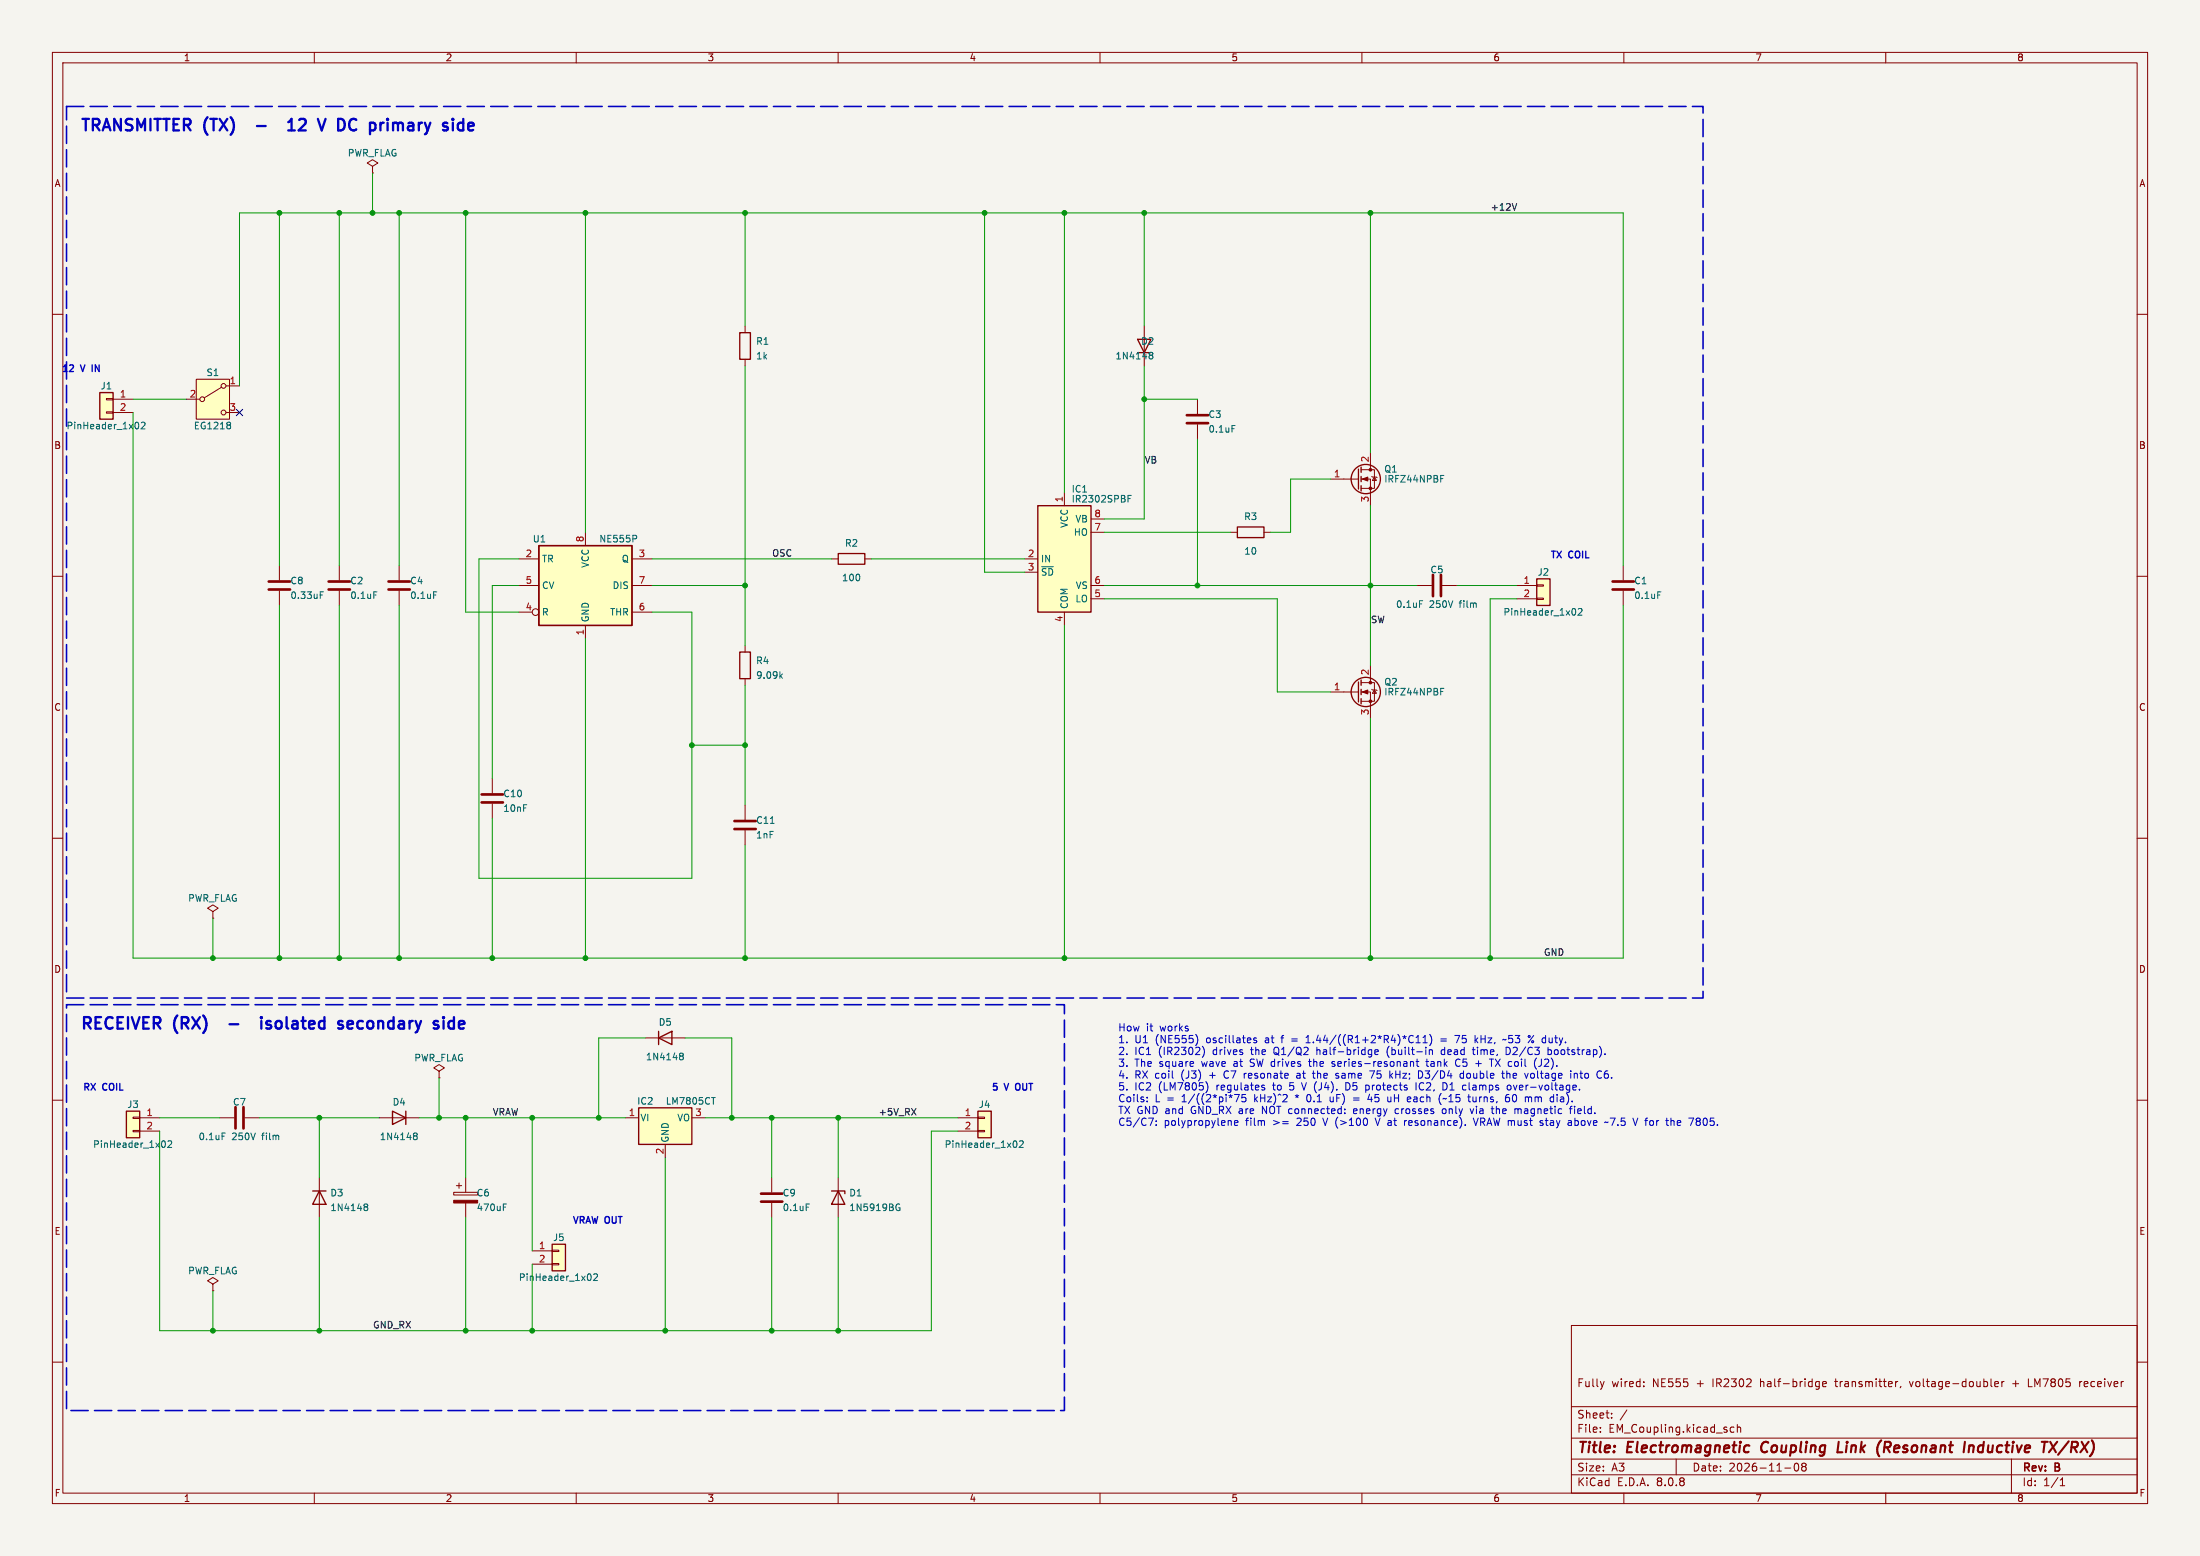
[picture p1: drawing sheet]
<svg xmlns="http://www.w3.org/2000/svg" width="420mm" height="297mm" viewBox="0 0 420 297" stroke-linecap="round" stroke-linejoin="round" font-family="sans-serif">
<path d="M0 0h420v297h-420z" fill="#f5f4ef" stroke="#f5f4ef" stroke-width=".19"/>
<g fill="none" stroke="#840000" stroke-width=".19">
<path d="M10 10h400v277h-400zM12 12h396v273h-396zM60 10v2M110 10v2M160 10v2M210 10v2M260 10v2M310 10v2M360 10v2M10 60h2M228.6 76.2v2.8M408 60h2"/>
<path d="M228.6 81v2.8M10 110h2M408 110h2M10 160h2M408 160h2M10 210h2M408 210h2M300 253h108v32h-108zM10 260h2M300 278.5h108M300 274.5h108M300 268.5h108"/>
<path d="M305.5 273.2v.2M305.5 272.5v.1M306.2 263.7l-.3 1M307.7 270.5v.2M307.7 269.8v.1M310.6 269.1l-1.3 1.9M313.8 264.5v.2M313.8 263.8v.1M320 278.5v3M331 272.5l-.4-.1-.3 .3 .1 .6h.6M331.7 272.5l.2-.1 .3 .1 .1 .9M331.7 271.9v1.5"/>
<path d="M342.7 279.4a.81 .81 0 0 0 .3 1.4l.2-.2 .2-.4-.2-.8M344 279.4l-.1 .2 .3 .3M344.2 279.9l-.3 .3 .1 .4 .2 .2 .5-.1 .1-.2-.1-.4-.2-.2M344.2 279.9h.3M344.7 279.4l.1 .2-.3 .3M346.9 263.7l.4 .1M347.3 263.7v1.2l-.1 .2-.4 .1M347.3 264.6l-.4 .1M347.9 264.2l.8-.2-.1-.2-.4-.1-.3 .2 .1 .7h.6M362.3 263.7l-.3 .1-.1 .2M362.9 264.6l-.2 .3M364.5 263.7l.4 1"/>
<path d="M380.8 264.2l.7-.2-.1-.2-.4-.1-.2 .2 .1 .7h.5M382.2 263.7v1M382.6 263.7l-.3 .1-.1 .2M384 278.5v6.5M384.2 264.1h1.2M387.2 263.2v1.5h.7M397 263.7v1M397.4 263.7l-.2 .1-.2 .2M408 260h2M60 285v2M110 285v2M160 285v2"/>
<path d="M210 285v2M260 285v2M300 281.5h108M310 285v2M340.7 280.2h1.2M360 285v2M393.3 283.6h.9M393.3 282.5l.4-.4v1.5"/>
</g>
<path d="M333.4 275.9l.6 .1M333.8 277.1l-.6 .1M336.5 275.5a1.27 1.27 0 0 0 0 1.6M351 275.2l-.2 2h.9M359.7 276.3h.8M360.6 275.2h-.7l-.3 2M376 276.1a.49 .49 0 0 1 .8 .1l-.1 1M376 275.9l-.2 1.3M391.4 275.2l1.1 2M392.7 275.2l-1.6 2M394.9 275.1l-2 2.6" fill="none" stroke="#840000" stroke-width=".4"/>
<path d="M226.6 79.2h4M226.6 80.8h4" fill="none" stroke="#840000" stroke-width=".51"/>
<path d="M235.2 81.2h.6" fill="none" stroke="#006464" stroke-width=".19"/>
<path d="M105.4 237.5h2.5v5.1h-2.5z" fill="#ffffc2"/>
<path d="M101.6 238.8h3.8M105.4 238.6h1.3v.3h-1.3zM101.6 241.3h3.8M105.4 241.2h1.3v.2h-1.3z" fill="none" stroke="#840000" stroke-width=".19"/>
<path d="M105.4 237.5h2.5v5.1h-2.5z" fill="none" stroke="#840000" stroke-width=".25"/>
<path d="M112.5 243.1a.79 .79 0 0 1 0 1.3M113.3 243.3l.5-.2 .3 .4-.8 .9h.8" fill="none" stroke="#006464" stroke-width=".19"/>
<path d="M24.1 212.1h2.6v5.1h-2.6z" fill="#ffffc2"/>
<g fill="none" stroke="#840000" stroke-width=".19">
<path d="M142.2 62.2v1.3M142.2 68.6v1.3M218.4 62.2v7.7M254 91.4h5.3M259.8 91.4h1.8v5.1M259.8 89.7h2.6v3.5h-2.6M261.6 86.4v3.3M261.9 90.9l1 .3M262.4 91.1l.4 .6h-.8zM53.3 108v2.7M53.3 112.8v2.8M64.8 108v2.7"/>
<path d="M64.8 112.8v2.8M76.2 108v2.7M76.2 112.8v2.8M158.7 106.7h1.3M165.1 106.7h1.3M270.5 111.8h2.8M275.3 111.8h2.8M142.2 123.2v1.3M142.2 129.5v1.3M254 132.1h5.3M259.8 132.1h1.8v5.1M259.8 130.3h2.6v3.6h-2.6"/>
<path d="M261.6 127v3.3M261.9 131.6l1 .2M262.4 131.7l.4 .6h-.8zM142.2 153.7v2.8M142.2 158.5v2.8M25.4 215.8h1.3v.2h-1.3zM25.4 213.2h1.3v.3h-1.3zM26.7 213.4h3.8M26.7 215.9h3.8M72.4 213.4h7.6M83.8 204.5l1-.7-1-.6-1 .6 1 .7v1.2M83.8 205.7h.1"/>
<path d="M86.6 227.6h4.6v.5h-4.6zM87.1 226.3h1M87.6 225.8v1M88.9 224.8v2.8M88.9 229.6v2.8"/>
</g>
<g fill="none" stroke="#840000" stroke-width=".25">
<path d="M141.2 63.5h2.1v5.1h-2.1zM217.2 64.8h2.5l-1.3 2.5zM217.2 67.3h2.5M259.3 89.5v3.8M259.8 89.2v1M259.8 90.9v1M259.8 92.7v1M160 105.7h5.1v2h-5.1zM141.2 124.5h2.1v5h-2.1zM259.3 130.2v3.8M259.8 129.8v1M259.8 131.6v1"/>
<path d="M259.8 133.4v1M24.1 212.1h2.6v5.1h-2.6zM74.9 212.1l2.6 1.3-2.6 1.2zM77.5 212.1v2.5"/>
<circle cx="260.7" cy="91.4" r="2.79"/>
<circle cx="260.7" cy="132.1" r="2.79"/>
</g>
<g fill="none" stroke="#006464" stroke-width=".19">
<path d="M219.5 67.7l.1 .1M219.5 67.3l.3-.1 .2 .2 .1 .2-.3 .2M219.6 67.8h.2M219.6 67.8l-.1 .1M219.8 67.8l.3 .2-.1 .4-.2 .1h-.3M275 91.4h.5M275 90.7h.6M61.1 113h.6M61.1 113.6h.5M71.4 113h.6M82.8 113h.6M271 114.7h.6"/>
<path d="M149 129l.4 .5M149.4 128.6l-.5 .5M275 132h.5M275 131.4h.6M147.1 157.2h.7M31.3 217.7a.79 .79 0 0 1 0 1.3M32.1 217.9l.4-.2 .3 .4-.8 .9h.8M79 216.8h.2M79 216.3h.4l.2 .1v.2l-.2 .2M79.2 216.8h.2M79.2 216.8l-.2 .1M79.4 216.8l.2 .3v.3l-.2 .1h-.4"/>
<path d="M96.1 230.4h.4M96.1 229.8h.6"/>
</g>
<g fill="#840000" stroke="#840000" stroke-width=".19">
<path d="M86.6 229.1h4.6v.5h-4.6z"/>
<path d="M260.1 91.4l1-.3v.7z"/>
<path d="M260.1 132.1l1-.4v.8z"/>
<circle cx="261.6" cy="93.2" r=".25"/>
<circle cx="261.6" cy="89.7" r=".25"/>
<circle cx="261.6" cy="133.9" r=".25"/>
<circle cx="261.6" cy="130.3" r=".25"/>
</g>
<path d="M51.3 112.5h4.1M51.3 111h4.1M62.7 112.5h4.1M62.7 111h4.1M74.2 112.5h4M74.2 111h4M273.6 109.7v4.1M275.1 109.7v4.1M140.2 158.2h4.1M140.2 156.7h4.1" fill="none" stroke="#840000" stroke-width=".51"/>
<path d="M198.1 96.5h10.2v20.3h-10.2z" fill="#ffffc2"/>
<path d="M198.1 96.5h10.2v20.3h-10.2zM236.2 100.6h5.1v2h-5.1z" fill="none" stroke="#840000" stroke-width=".25"/>
<g fill="none" stroke="#840000" stroke-width=".19">
<path d="M203.2 94v2.5M208.3 99.1h2.5M195.6 106.7h2.5M195.6 109.2h2.5M203.2 116.8v2.6M208.3 114.3h2.5M208.3 111.8h2.5M208.3 101.6h2.5M234.9 101.6h1.3M241.3 101.6h1.3M309.9 108v2.7M309.9 112.8v2.8"/>
<path d="M94 148.6v2.8M94 153.4v2.8"/>
</g>
<path d="M215.3 95.2h.5M215.3 94.6h.7M316.5 113h.6" fill="none" stroke="#006464" stroke-width=".19"/>
<path d="M307.8 112.5h4.1M307.8 111h4.1M91.9 153.2h4.1M91.9 151.6h4.1" fill="none" stroke="#840000" stroke-width=".51"/>
<path d="M102.9 104.1h17.7v15.3h-17.7z" fill="#ffffc2"/>
<path d="M102.9 104.1h17.7v15.3h-17.7z" fill="none" stroke="#840000" stroke-width=".25"/>
<g fill="none" stroke="#840000" stroke-width=".19">
<path d="M99.1 106.7h3.8M99.1 116.8h2.5M99.1 111.8h3.8M111.8 101.6v2.5M111.8 119.4v2.5M120.6 106.7h3.9M120.6 116.8h3.9M120.6 111.8h3.9M41.9 213.4h2.8M46.7 213.4h2.8"/>
<circle cx="102.2" cy="116.8" r=".63"/>
</g>
<path d="M121.4 102.2l.1 .2-.1 .4M42.4 216.3h.6" fill="none" stroke="#006464" stroke-width=".19"/>
<path d="M45 211.3v4.1M46.5 211.3v4.1" fill="none" stroke="#840000" stroke-width=".51"/>
<path d="M293.4 110.5h2.5v5.1h-2.5z" fill="#ffffc2"/>
<path d="M289.6 111.8h3.8M289.6 114.3h3.8M293.4 114.2h1.2v.2h-1.2zM293.4 111.6h1.2v.3h-1.2zM61 224.8v7.6M40.6 245.1l1.1-.6-1.1-.7-1 .7 1 .6v1.3M40.6 246.4h.1" fill="none" stroke="#840000" stroke-width=".19"/>
<path d="M293.4 110.5h2.5v5.1h-2.5zM59.7 227.3h2.5M61 227.3l1.2 2.6h-2.5z" fill="none" stroke="#840000" stroke-width=".25"/>
<path d="M300.5 116.1a.79 .79 0 0 1 0 1.3M301.3 116.3l.5-.2 .2 .4-.8 .9h.8M69.6 230.3l.1 .1M69.6 229.9l.4-.1 .1 .1 .1 .2-.2 .3M69.7 230.4h.3M69.7 230.4h-.1M70 230.4l.2 .2-.1 .4-.1 .1-.4-.1" fill="none" stroke="#006464" stroke-width=".19"/>
<path d="M19 74.9h2.6v5.1h-2.6z" fill="#ffffc2"/>
<path d="M20.3 78.6h1.3v.3h-1.3zM20.3 76.1h1.3v.2h-1.3zM21.6 76.2h3.8M21.6 78.7h3.8" fill="none" stroke="#840000" stroke-width=".19"/>
<path d="M19 74.9h2.6v5.1h-2.6z" fill="none" stroke="#840000" stroke-width=".25"/>
<path d="M26.2 80.6a.79 .79 0 0 1 0 1.3M27 80.7l.5-.1 .2 .4-.8 .9h.8" fill="none" stroke="#006464" stroke-width=".19"/>
<path d="M37.5 72.4h6.3v7.6h-6.3z" fill="#ffffc2"/>
<g fill="none" stroke="#840000" stroke-width=".19">
<path d="M71.1 31.8l1-.7-1-.6-1 .6 1 .7v1.2M71.1 33h.1M35.6 76.2h2.5M37.5 72.4h6.3v7.6h-6.3zM42.3 73.9l-3.3 2M43.2 73.7h2.5M43.2 78.7h2.5M40.6 174l1.1-.6-1.1-.7-1 .7 1 .6v1.3M40.6 175.3h.1"/>
<circle cx="38.6" cy="76.2" r=".46"/>
<circle cx="42.7" cy="73.7" r=".46"/>
<circle cx="42.7" cy="78.7" r=".46"/>
</g>
<path d="M43.9 80.7l.1 .1-.1 .3M43.9 81.2l.1 .2-.1 .4" fill="none" stroke="#006464" stroke-width=".19"/>
<path d="M121.9 211.5h10.2v6.9h-10.2z" fill="#ffffc2"/>
<path d="M125.7 198.1l2.6-1.2v2.5zM125.7 196.9v2.5M121.9 211.5h10.2v6.9h-10.2zM158.7 227.3h2.6v.5M160 227.3l1.3 2.6h-2.6z" fill="none" stroke="#840000" stroke-width=".25"/>
<path d="M123.2 198.1h7.6M119.4 213.4h2.5M127 218.4v2.6M132.1 213.4h2.5M147.3 224.8v2.8M147.3 229.6v2.8M160 224.8v7.6" fill="none" stroke="#840000" stroke-width=".19"/>
<path d="M129.8 201.5l.2 .1M129.8 201.1l.4-.1 .2 .2v.1l-.2 .3M130 201.6h.2M130 201.6h-.2M130.2 201.6l.2 .2v.4l-.2 .1-.4-.1M135.8 209.5h.7M153.9 229.8h.6M171.3 229.9h.4M171.6 230.5h.2v.5h-.5" fill="none" stroke="#006464" stroke-width=".19"/>
<path d="M145.3 229.4h4.1M145.3 227.8h4.1" fill="none" stroke="#840000" stroke-width=".51"/>
<path d="M186.7 212.1h2.5v5.1h-2.5z" fill="#ffffc2"/>
<path d="M182.9 213.4h3.8M182.9 215.9h3.8M186.7 215.8h1.3v.2h-1.3zM186.7 213.2h1.3v.3h-1.3z" fill="none" stroke="#840000" stroke-width=".19"/>
<path d="M186.7 212.1h2.5v5.1h-2.5z" fill="none" stroke="#840000" stroke-width=".25"/>
<path d="M193.8 217.7a.79 .79 0 0 1 0 1.3M194.6 217.9l.5-.2 .2 .4-.7 .9h.7" fill="none" stroke="#006464" stroke-width=".19"/>
<path d="M289.5 38.9l-.4 1.2M174 211.6l.9 1.2M174.9 211.6l-.9 1.2" fill="none" stroke="#0f0f0f" stroke-width=".19"/>
<g fill="none" stroke="#0000c2" stroke-width=".25">
<path d="M12.3 69.8l.2-.2v1.3M13.3 69.8l.2-.2 .5 .2M15.4 69.6l.4 1.3 .4-1.3M17.6 69.6v1.3M18.9 69.6v1.3l-.7-1.3v1.3M296.2 105.2h.7M296.6 105.2v1.3M297.2 105.2l.9 1.3M298.1 105.2l-.9 1.3M300.2 105.3l-.3-.1-.3 .2M300.8 105.4l.2-.2 .5 .2M302.1 105.2v1.3"/>
<path d="M302.7 105.2v1.3M16.9 206.9l-.7-.1v1.3M17.4 206.8l.8 1.3M18.2 206.8l-.8 1.3M20.4 206.9l-.4-.1-.3 .2M20.9 207l.3-.2 .5 .2M22.3 206.8v1.3M22.9 206.8v1.3M190.3 206.8h-.6l-.1 .6M191.7 206.8l.4 1.3 .4-1.3M194.7 207l-.3-.2a.43 .43 0 0 0-.5 .4l.2 .8M195.3 206.8v1"/>
<path d="M196 206.8v1M196.4 206.8h.7M196.8 206.8v1.3M109.5 232.2l.4 1.3 .5-1.3M111.4 232.3l-.6-.1v1.3M111.9 233.5l.4-1.3 .4 1.3M113 232.2l.3 1.3M114.1 232.2l-.3 1.3M115.6 232.4l.2-.2 .5 .2M116.9 232.2v1M117.6 232.2v1M118 232.2h.8"/>
<path d="M118.4 232.2v1.3"/>
</g>
<g fill="none" stroke="#0000c2" stroke-width=".19">
<path d="M228.3 197.5a1.65 1.65 0 0 1 0 2M229.5 199.7a1.61 1.61 0 0 1 0 2.1M239.9 198.2l-.4-.1-.2 .2 .1 .2 .5 .1v.4h-.6M246.6 198.3h1.1M246.6 198.7h1.1M249.3 199h.8M249.7 197.6l-.4 .4M251.4 199.9v1.4M270.3 199h.8M270.3 198l.4-.4v1.4M271.7 199h.8M271.7 198l.4-.4v1.4"/>
<path d="M272.9 197.4a1.61 1.61 0 0 1 0 2.2M275.1 198.3h1M275.1 198.7h1M277.7 197.6h1l-.6 1.4M281.3 199.9v1.2l.3 .2M281.7 198.5l.4 .5M282.1 198.1l-.5 .5M287.5 198.4l-.2 .1M288 198.9l.1 .1M288.1 197.6v.6M288.1 200l-.6-.1v1.4a.73 .73 0 0 0 .8-.4 .73 .73 0 0 0-.1-.8M292.5 198.7l.1-.1 .2 .2-.2 .2h-.1"/>
<path d="M292.8 197.6l-1.1 1.4M295.5 199.9v1.4M219 210.2v.1M219 209.4v.2M220.2 213.4l-.6 1.4M220.7 214.7v.1M220.7 214v.1M230.2 206.5a1.61 1.61 0 0 1 0 2.1M234.9 213.9l.2 .2v.7M235.9 213.9l-.2 .2v.5l.2 .2h.4M236.1 213.9l.2 .3-.6 .2M236.6 208.9l-.6 1.4"/>
<path d="M237.1 208.9v.6M237.5 204.9v.9M237.7 204.9l-.2 .2M237.7 209.5l.2 .2-.1 .5-.2 .1-.5-.1M240.9 207.5l.6 .3-.1 .2-.4 .1M240.9 207.2h.5M248 204.9h-.4M248.1 205.3h-.4l-.2 .2 .1 .2 .5 .1M248.5 206.7l.4 1.4M249.5 209.4l.1 .8M249.8 202.6h.5M250 202.2v1.2l.2 .2"/>
<path d="M250.5 204.9h.6M250.7 204.4v1.2l.4 .2M252.5 213.4l.5 1.4M253.9 209.4v.7l.4 .2M254.3 203.5h.5M254.3 202.7v.3l.5 .2M255 205.1l.6 .4-.2 .3-.4-.1M255.5 204.9h-.3l-.2 .2M256.7 212.4v.2M256.8 211.8h-.1M256.9 206.7v1.4l.6-.1M258.4 209.6h1.1"/>
<path d="M258.4 210h1.1M258.9 211.6h-.3l-.2 .2 .1 .7 .4 .1M259.1 212l-.7 .1M260.9 207.1l.4 .2M261.3 207.9l-.4 .2M261.5 208.8l-.4 1h.9M261.9 200.4l-.1 1.2M261.9 201.2l-.2 .1M262.4 204.4l-.6 1.4M262.5 213.4l.5 1.4M262.5 200.4v.8h.6M263.1 200.4v.3l-.6 .1"/>
<path d="M264.9 200.3l-.1 .6 .3 .9M265.5 205.3l.4 .5M265.5 210.2l-.2 .1-.3-.1M265.5 209.4v.9M265.9 204.9l-.6 .5M266.9 211.6h-.3l-.3 .3 .1 .5 .5 .2M268.5 213.9l-.3 .1M269.3 209.4v.3l-.6 .1M269.8 202.7l.1 .9M270.3 206.7v1.4M270.5 202.2v1.2l.4 .2M271 207l-.1 .5 .3 .5"/>
<path d="M271.1 204.4a.75 .75 0 0 1 .5 .7 .75 .75 0 0 1-.5 .7M272.2 202.6h.5M272.4 202.2v1.2l.3 .2M272.9 200.4v.9M272.9 200.5l.2-.1h.3l.1 .9M274.9 210.6l.2 .2M275.5 209.8l.2-.2 .2 .2M275.7 200.4h-.3l-.3 .2 .1 .6 .5 .1M275.9 211.7l-.3-.1-.2 .2-.1 .5 .3 .3 .4-.2M276.1 206.9a.73 .73 0 0 1 .1 .8 .73 .73 0 0 1-.7 .4M277.9 203l.2 .5 .4 .1 .2-.2M278 202.4l-.1 .4"/>
<path d="M279.4 204.9h-.4l-.3 .2 .2 .6h.5M279.4 204.4v1.4M279.7 207.1l.2 .1M279.9 208l-.2 .1M280.1 205v.7M280.7 211.6l.3 1 .3-1M281.1 200.4h.5M281.2 209.4l.1 .8h.4M281.3 213.4l.4 1.4 .5-1.4M281.7 203h1.1M284.7 202.2v1.4M285.5 202.2l.9 1.4"/>
<path d="M285.7 211.2v1.4M285.7 211.7v.1M286.4 202.2l-.9 1.4M286.7 204.9h.5M287.1 205.8h.1M287.7 209.4l.4 .2 .1 .4-.3 .3-.4-.1M287.7 205l.4-.1 .2 .2M287.7 204.4v1.4M287.7 207.4l.3-.3 .3 .1 .2 .2-.2 .6-.3 .1-.3-.3M288.1 208.9l-.4 .1M288.9 209l-.2 .4 .2 .8M288.9 207.1l.4 1"/>
<path d="M289.6 211.6l.2 .2M289.8 211.8l.2-.2 .4 .2M289.8 211.8v.8M292.2 205.5l.3 .3 .3-.1M292.3 209.4l.1 .9M292.8 204.9h-.3l-.3 .2M294.2 214.4h.3l.1 .2-.2 .2h-.3M294.3 202.2v1a.45 .45 0 0 1-.6 .4M296.1 200.5v.7l-.2 .1-.4-.1M296.6 208.9v1.4M297.3 209.4v.9M299.8 211.4v1.2"/>
<path d="M299.9 214l.1 .8M300 214.8h-.1M300 214.2l-.1 .1M300.5 205l.2-.1h.4v.9M300.5 204.9v.9M300.6 211.6v1M301.5 207.9v.2M301.6 204.9h.5M306.9 204.4l-.4 .1a.94 .94 0 0 0 0 1.3l.4-.1M306.9 205l-.4-.1-.2 .3M307.4 213.4h.9l-.6 1.4M319.5 214l.1 .8"/>
<path d="M324.1 213.4h.2l.3 .3-.3 .3M324.1 214h.2M324.3 214l.2 .2 .1 .4-.1 .2h-.4"/>
</g>
<g fill="none" stroke="#0000c2" stroke-width=".44">
<path d="M15.7 22.7h1.3M16.4 22.7v2.2M18.9 22.9l-.3-.2h-.9v2.2M19.6 24.9l.7-2.2 .8 2.2M23.1 22.7v2.2l-1.3-2.2v2.2M25.3 22.8l-.9-.1-.3 .2M26.2 24.9v-2.2l.7 1.6 .8-1.6v2.2M28.7 22.7v2.2M29.5 22.7h1.2M30.1 22.7v2.2M31.1 22.7h1.3M31.8 22.7v2.2"/>
<path d="M34.2 22.7h-1.1v2.2M36.3 22.9l-.3-.2h-.9v2.2M39.6 22.4l-.4 .6M40.1 22.7h1.3M40.8 22.7v2.2M41.9 22.7l1.5 2.2M43.4 22.7l-1.5 2.2M44 22.4l.4 .6M49.1 24.1h1.6M55 24.9h1.3M55 23.3l.7-.6v2.2M57.1 22.9l.3-.2h.6l.3 .2"/>
<path d="M58.3 23.6l-1.3 1.3h1.4M60.7 22.7l.7 2.2 .7-2.2M65.6 23l-.5-.3h-.5v2.2M68 22.9a.76 .76 0 0 0-1.1 .1M74 22.7l-.1 .1 .1 .1M74 22.7l.1 .1-.1 .1M74 22.7v.2M75.1 23.5l.6-.1 .3 .3M76 23.7v1.2M76.1 23.5l-.1 .2M86.5 22.7l-.2 .1 .2 .1M86.5 22.7l.1 .1-.1 .1"/>
<path d="M86.5 22.7v.2M88.4 22.7v2.2M89.4 24.2l1-.3-.1-.4-.6-.1-.3 .3 .1 1.1 .2 .1 .6-.1M17.2 194.4l-.3-.3h-.8v2.2M19.3 194.1h-1v2.2M21.5 194.4a.76 .76 0 0 0-1.2 .1M23.5 194.1h-1.1v2.2M24.4 194.1v2.2M25.2 194.1l.7 2.2 .7-2.2M28.4 194.1h-1v2.2M30.5 194.4l-.3-.3h-.8v2.2M33.9 193.8l-.5 .7"/>
<path d="M35.9 194.4l-.4-.3h-.8v2.2M36.7 194.1l1.5 2.2M38.2 194.1l-1.5 2.2M38.8 193.8l.4 .7M43.8 195.5h1.7M49.9 194.1v.3M49.9 194.9v1.4M49.9 194.1l-.1 .1 .1 .2M49.9 194.1l.1 .1-.1 .2M51.7 195l-.6-.1-.3 .3 .1 .3 .8 .2 .1 .2-.1 .3-.2 .1-.7-.1M52.7 195.1l-.1 .2 .1 .8M54.7 194.1v1.9"/>
<path d="M57.9 194.1v1.9M61.9 194.1v2.2M66.3 195.6l1.1-.2-.1-.4-.6-.1-.4 .3 .1 1 .3 .1 .6-.1M75.1 194.1v2.2M84.7 194.1l-.1 .1 .1 .2M84.7 194.1l.1 .1-.1 .2M84.7 194.1v.3M86.7 195l-.7-.1-.4 .4v.6l.2 .3 .2 .1 .7-.1M86.7 194.1v2.2"/>
</g>
<path d="M12.7 20.3h312.4v170.2h-312.4zM12.7 191.8h190.5v77.4h-190.5z" fill="none" stroke="#0000c2" stroke-width=".3" stroke-dasharray="3.3 1.2"/>
<g fill="none" stroke="#009600" stroke-width=".19">
<path d="M71.1 33v7.6M53.3 40.6v67.4M64.8 40.6v67.4M76.2 40.6v67.4M88.9 40.6v76.2h10.2M111.8 40.6v61M142.2 40.6v21.6M188 40.6v68.6h7.6M203.2 40.6v53.4M218.4 40.6v21.6M261.6 40.6v45.8M25.4 78.7v104.2h284.5v-67.3"/>
<path d="M25.4 76.2h10.2M45.7 73.7v-33.1h264.2v67.4M142.2 69.9v53.3M218.4 76.2h10.2M218.4 69.9v29.2h-7.6M228.6 83.8v28M254 91.4h-7.6v10.2h-3.8M261.6 96.5v30.5M53.3 115.6v67.3M64.8 115.6v67.3M76.2 115.6v67.3M99.1 106.7h-7.7v60.9h40.7v-50.8h-7.6"/>
<path d="M99.1 111.8h-5.1v36.8M124.5 106.7h34.2M124.5 111.8h17.7M166.4 106.7h29.2M203.2 119.4v63.5M210.8 111.8h59.7M210.8 114.3h33v17.8h10.2M210.8 101.6h24.1M278.1 111.8h11.5M289.6 114.3h-5.1v68.6M111.8 121.9v61M142.2 130.8v22.9"/>
<path d="M261.6 137.2v45.7M94 156.2v26.7M132.1 142.2h10.1M40.6 175.3v7.6M142.2 161.3v21.6M123.2 198.1h-8.9v15.3M130.8 198.1h8.9v15.3M30.5 215.9v38.1h147.3v-38.1h5.1M30.5 213.4h11.4M49.5 213.4h22.9M61 213.4v11.4M80 213.4h39.4"/>
<path d="M83.8 205.7v7.7M88.9 213.4v11.4M101.6 213.4v25.4M134.6 213.4h48.3M147.3 213.4v11.4M160 213.4v11.4M61 232.4v21.6M88.9 232.4v21.6M127 221v33M147.3 232.4v21.6M160 232.4v21.6M40.6 246.4v7.6"/>
<path d="M101.6 241.3v12.7"/>
</g>
<path d="M45.1 78.1l1.2 1.2M46.3 78.1l-1.2 1.2" fill="none" stroke="#000084" stroke-width=".19"/>
<g fill="#009600" stroke="#009600" stroke-width=".19">
<circle cx="142.2" cy="111.8" r=".46"/>
<circle cx="142.2" cy="40.6" r=".46"/>
<circle cx="218.4" cy="76.2" r=".46"/>
<circle cx="218.4" cy="40.6" r=".46"/>
<circle cx="228.6" cy="111.8" r=".46"/>
<circle cx="188" cy="40.6" r=".46"/>
<circle cx="203.2" cy="40.6" r=".46"/>
<circle cx="261.6" cy="111.8" r=".46"/>
<circle cx="261.6" cy="40.6" r=".46"/>
<circle cx="76.2" cy="40.6" r=".46"/>
<circle cx="71.1" cy="40.6" r=".46"/>
<circle cx="88.9" cy="40.6" r=".46"/>
<circle cx="111.8" cy="40.6" r=".46"/>
<circle cx="53.3" cy="40.6" r=".46"/>
<circle cx="64.8" cy="40.6" r=".46"/>
<circle cx="142.2" cy="142.2" r=".46"/>
<circle cx="132.1" cy="142.2" r=".46"/>
<circle cx="284.5" cy="182.9" r=".46"/>
<circle cx="203.2" cy="182.9" r=".46"/>
<circle cx="261.6" cy="182.9" r=".46"/>
<circle cx="40.6" cy="182.9" r=".46"/>
<circle cx="53.3" cy="182.9" r=".46"/>
<circle cx="64.8" cy="182.9" r=".46"/>
<circle cx="76.2" cy="182.9" r=".46"/>
<circle cx="94" cy="182.9" r=".46"/>
<circle cx="111.8" cy="182.9" r=".46"/>
<circle cx="127" cy="254" r=".46"/>
<circle cx="147.3" cy="254" r=".46"/>
<circle cx="142.2" cy="182.9" r=".46"/>
<circle cx="114.3" cy="213.4" r=".46"/>
<circle cx="139.7" cy="213.4" r=".46"/>
<circle cx="160" cy="254" r=".46"/>
<circle cx="147.3" cy="213.4" r=".46"/>
<circle cx="160" cy="213.4" r=".46"/>
<circle cx="101.6" cy="254" r=".46"/>
<circle cx="88.9" cy="254" r=".46"/>
<circle cx="101.6" cy="213.4" r=".46"/>
<circle cx="88.9" cy="213.4" r=".46"/>
<circle cx="83.8" cy="213.4" r=".46"/>
<circle cx="40.6" cy="254" r=".46"/>
<circle cx="61" cy="254" r=".46"/>
<circle cx="61" cy="213.4" r=".46"/>
</g>
<g font-size="3.1" fill="#0000c2">
<text x="15.2" y="26.1">TRANSMITTER (TX)</text>
<text x="58.7" y="26.1">12</text>
<text x="65.5" y="26.1">V</text>
<text x="69.9" y="26.1">DC</text>
<text x="76.9" y="26.1">primary</text>
<text x="15.2" y="197.6">RECEIVER</text>
<text x="33.3" y="197.6">(RX)</text>
<text x="53.5" y="197.6">isolated</text>
<text x="69.1" y="197.6">secondary</text>
<text x="88.2" y="197.6">side</text>
</g>
<g font-size="2.8" fill="#840000">
<text x="301" y="277.9">Title:</text>
<text x="310.6" y="277.9">Electromagnetic</text>
<text x="337.1" y="277.9">Coupling</text>
<text x="352.4" y="277.9">Link</text>
<text x="360.8" y="277.9">(Resonant</text>
<text x="378.1" y="277.9">Inductive</text>
<text x="393.9" y="277.9">TX/RX)</text>
</g>
<g font-size="2.1" fill="#840000">
<text x="301" y="265">Fully</text>
<text x="307.6" y="265">wired:</text>
<text x="315.5" y="265">NE555</text>
<text x="324" y="265">+</text>
<text x="327.2" y="265">IR2302</text>
<text x="336.4" y="265">half-bridge</text>
<text x="350.9" y="265">transmitter,</text>
<text x="365.3" y="265">voltage-doubler</text>
<text x="385" y="265">+</text>
<text x="388.2" y="265">LM7805</text>
<text x="398.1" y="265">receiver</text>
<text x="301" y="273.7">File:</text>
<text x="301" y="271">Sheet:</text>
<text x="307.1" y="273.7">EM_Coupling.kicad_sch</text>
<text x="301" y="281.1">Size:</text>
<text x="307.6" y="281.1">A3</text>
<text x="323" y="281.1">Date:</text>
<text x="330" y="281.1">2026-11-08</text>
<text x="386" y="281.3">Rev:</text>
<text x="392.4" y="281.3">B</text>
<text x="301" y="283.9">KiCad</text>
<text x="308.7" y="283.9">E.D.A.</text>
<text x="316.3" y="283.9">8.0.8</text>
<text x="386" y="283.9">Id:</text>
<text x="390.1" y="283.9">1/1</text>
</g>
<g font-size="1.9" fill="#0000c2">
<text x="213.4" y="197.2">How</text>
<text x="218.8" y="197.2">it</text>
<text x="221.5" y="197.2">works</text>
<text x="213.4" y="199.4">1.</text>
<text x="213.4" y="201.7">2.</text>
<text x="213.4" y="203.9">3.</text>
<text x="216.6" y="199.4">U1</text>
<text x="216.6" y="201.7">IC1</text>
<text x="216.6" y="203.9">The</text>
<text x="220.6" y="199.4">(NE555)</text>
<text x="221.2" y="201.7">(IR2302)</text>
<text x="221.4" y="203.9">square</text>
<text x="229.6" y="203.9">wave</text>
<text x="230.5" y="199.4">oscillates</text>
<text x="231.8" y="201.7">drives</text>
<text x="235.9" y="203.9">at</text>
<text x="239.2" y="203.9">SW drives</text>
<text x="239.2" y="201.7">the</text>
<text x="241.9" y="199.4">at</text>
<text x="243.7" y="201.7">Q1/Q2</text>
<text x="245.2" y="199.4">f</text>
<text x="247.2" y="199.4">=</text>
<text x="250.2" y="199.4">1.44/((R1+2*R4)*C11)</text>
<text x="250.8" y="203.9">the</text>
<text x="252" y="201.7">half-bridge</text>
<text x="255.3" y="203.9">series-resonant</text>
<text x="265.6" y="201.7">(built-in</text>
<text x="273.6" y="203.9">tank</text>
<text x="276.2" y="201.7">dead</text>
<text x="279" y="199.4">75</text>
<text x="279.3" y="203.9">C5</text>
<text x="282.4" y="201.7">time,</text>
<text x="282.9" y="199.4">kHz,</text>
<text x="286.2" y="203.9">TX coil</text>
<text x="288.6" y="199.4">~53</text>
<text x="288.9" y="201.7">D2/C3</text>
<text x="293.5" y="199.4">% duty.</text>
<text x="295" y="203.9">(J2).</text>
<text x="297" y="201.7">bootstrap).</text>
<text x="213.4" y="206.2">4.</text>
<text x="213.4" y="208.5">5.</text>
<text x="216.6" y="206.2">RX coil</text>
<text x="216.6" y="208.5">IC2</text>
<text x="221.2" y="208.5">(LM7805)</text>
<text x="225.7" y="206.2">(J3)</text>
<text x="231.2" y="206.2">+</text>
<text x="232.4" y="208.5">regulates</text>
<text x="234.2" y="206.2">C7</text>
<text x="238.2" y="206.2">resonate</text>
<text x="243.4" y="208.5">to</text>
<text x="246.7" y="208.5">5</text>
<text x="248.4" y="206.2">at</text>
<text x="249.3" y="208.5">V (J4).</text>
<text x="251.7" y="206.2">the</text>
<text x="256.2" y="206.2">same</text>
<text x="257.9" y="208.5">D5</text>
<text x="261.9" y="208.5">protects</text>
<text x="262.9" y="206.2">75</text>
<text x="266.8" y="206.2">kHz;</text>
<text x="271.7" y="208.5">IC2,</text>
<text x="272.5" y="206.2">D3/D4</text>
<text x="277" y="208.5">D1</text>
<text x="280.7" y="206.2">double</text>
<text x="281" y="208.5">clamps</text>
<text x="288.9" y="206.2">the</text>
<text x="289.7" y="208.5">over-voltage.</text>
<text x="293.4" y="206.2">voltage</text>
<text x="302.3" y="206.2">into</text>
<text x="307.5" y="206.2">C6.</text>
<text x="213.4" y="210.7">Coils:</text>
<text x="213.4" y="213">TX GND and</text>
<text x="213.4" y="215.2">C5/C7:</text>
<text x="220.5" y="210.7">L =</text>
<text x="222.2" y="215.2">polypropylene</text>
<text x="225.8" y="210.7">1/((2*pi*75</text>
<text x="227.6" y="213">GND_RX are</text>
<text x="237.9" y="215.2">film</text>
<text x="239.8" y="210.7">kHz)^2</text>
<text x="241.4" y="213">NOT connected:</text>
<text x="243.2" y="215.2">&gt;=</text>
<text x="247.8" y="210.7">*</text>
<text x="247.9" y="215.2">250</text>
<text x="250.2" y="210.7">0.1</text>
<text x="253.2" y="215.2">V (&gt;100</text>
<text x="254.7" y="210.7">uF)</text>
<text x="259.3" y="213">energy</text>
<text x="262.4" y="210.7">45</text>
<text x="263.5" y="215.2">V at</text>
<text x="266.3" y="210.7">uH</text>
<text x="267.4" y="213">crosses</text>
<text x="269.3" y="215.2">resonance).</text>
<text x="270.2" y="210.7">each</text>
<text x="276.4" y="210.7">(~15</text>
<text x="276.6" y="213">only</text>
<text x="282.1" y="213">via</text>
<text x="282.3" y="210.7">turns,</text>
<text x="282.8" y="215.2">VRAW must</text>
<text x="286.4" y="213">the</text>
<text x="289.5" y="210.7">60</text>
<text x="290.9" y="213">magnetic</text>
<text x="293.4" y="210.7">mm</text>
<text x="295.8" y="215.2">stay</text>
<text x="298.4" y="210.7">dia).</text>
<text x="301.3" y="215.2">above</text>
<text x="301.7" y="213">field.</text>
<text x="308.6" y="215.2">~7.5</text>
<text x="314.2" y="215.2">V for</text>
<text x="320.8" y="215.2">the</text>
<text x="325.3" y="215.2">7805.</text>
</g>
<g font-size="1.8" fill="#840000">
<text x="35" y="11.9">1</text>
<text x="85" y="11.9">2</text>
<text x="135" y="11.9">3</text>
<text x="185" y="11.9">4</text>
<text x="235" y="11.9">5</text>
<text x="285" y="11.9">6</text>
<text x="335" y="11.9">7</text>
<text x="385" y="11.9">8</text>
<text x="10.3" y="35.9">A</text>
<text x="408.3" y="35.9">A</text>
<text x="10.3" y="85.9">B</text>
<text x="408.2" y="85.9">B</text>
<text x="10.3" y="135.9">C</text>
<text x="408.2" y="135.9">C</text>
<text x="10.3" y="185.9">D</text>
<text x="408.2" y="185.9">D</text>
<text x="10.3" y="235.9">E</text>
<text x="408.3" y="235.9">E</text>
<text x="10.3" y="285.9">F</text>
<text x="35" y="286.9">1</text>
<text x="85" y="286.9">2</text>
<text x="135" y="286.9">3</text>
<text x="185" y="286.9">4</text>
<text x="235" y="286.9">5</text>
<text x="285" y="286.9">6</text>
<text x="335" y="286.9">7</text>
<text x="385" y="286.9">8</text>
<text x="408.3" y="285.9">F</text>
</g>
<g font-size="1.8" fill="#006464">
<text x="66.3" y="30.1">PWR_FLAG</text>
<text x="39.3" y="72">S1</text>
<text x="144.2" y="66">R1</text>
<text x="144.2" y="68.8">1k</text>
<text x="212.8" y="68.8">1N4148</text>
<text x="217.7" y="66">D2</text>
<text x="19.1" y="74.5">J1</text>
<text x="12.6" y="82.1">PinHeader_1x02</text>
<text x="36.9" y="82.1">EG1218</text>
<text x="230.6" y="80">C3</text>
<text x="230.6" y="82.8">0.1uF</text>
<text x="204.5" y="94.2">IC1</text>
<text x="264.2" y="90.4">Q1</text>
<text x="264.2" y="92.3">IRFZ44NPBF</text>
<text x="204.1" y="100.9" transform="rotate(-90 204.1 100.9)">VCC</text>
<text x="204.5" y="96.1">IR2302SPBF</text>
<text x="205.2" y="99.9">VB</text>
<text x="237.4" y="99.5">R3</text>
<text x="101.6" y="103.7">U1</text>
<text x="103.4" y="107.5">TR</text>
<text x="114.3" y="103.7">NE555P</text>
<text x="118.6" y="107.5">Q</text>
<text x="161.2" y="104.5">R2</text>
<text x="198.6" y="107.5">IN</text>
<text x="204.9" y="102.5">HO</text>
<text x="237.4" y="106.1">10</text>
<text x="55.3" y="111.7">C8</text>
<text x="66.8" y="111.7">C2</text>
<text x="78.2" y="111.7">C4</text>
<text x="103.4" y="112.6">CV</text>
<text x="112.6" y="108.5" transform="rotate(-90 112.6 108.5)">VCC</text>
<text x="116.9" y="112.6">DIS</text>
<text x="160.6" y="111.1">100</text>
<text x="198.6" y="110.1">~{SD}</text>
<text x="205.3" y="112.6">VS</text>
<text x="273" y="109.6">C5</text>
<text x="293.4" y="110.1">J2</text>
<text x="311.9" y="111.7">C1</text>
<text x="55.3" y="114.5">0.33uF</text>
<text x="66.8" y="114.5">0.1uF</text>
<text x="78.2" y="114.5">0.1uF</text>
<text x="103.4" y="117.7">R</text>
<text x="112.6" y="118.9" transform="rotate(-90 112.6 118.9)">GND</text>
<text x="116.4" y="117.7">THR</text>
<text x="204.1" y="116.3" transform="rotate(-90 204.1 116.3)">COM</text>
<text x="205.2" y="115.2">LO</text>
<text x="266.4" y="116.2">0.1uF</text>
<text x="272.8" y="116.2">250V</text>
<text x="278.7" y="116.2">film</text>
<text x="286.9" y="117.7">PinHeader_1x02</text>
<text x="311.9" y="114.5">0.1uF</text>
<text x="144.2" y="127">R4</text>
<text x="144.2" y="129.8">9.09k</text>
<text x="264.2" y="131">Q2</text>
<text x="264.2" y="132.9">IRFZ44NPBF</text>
<text x="96" y="152.4">C10</text>
<text x="96" y="155.2">10nF</text>
<text x="144.2" y="160.2">1nF</text>
<text x="144.2" y="157.4">C11</text>
<text x="35.8" y="172.3">PWR_FLAG</text>
<text x="125.7" y="196">D5</text>
<text x="79" y="202.8">PWR_FLAG</text>
<text x="123.2" y="202.6">1N4148</text>
<text x="24.2" y="211.7">J3</text>
<text x="44.4" y="211.2">C7</text>
<text x="74.9" y="211.2">D4</text>
<text x="121.5" y="211">IC2</text>
<text x="122.2" y="214.2">VI</text>
<text x="127" y="211">LM7805CT</text>
<text x="129.2" y="214.2">VO</text>
<text x="186.8" y="211.7">J4</text>
<text x="17.7" y="219.3">PinHeader_1x02</text>
<text x="37.8" y="217.8">0.1uF</text>
<text x="44.2" y="217.8">250V</text>
<text x="50.1" y="217.8">film</text>
<text x="72.4" y="217.8">1N4148</text>
<text x="127.9" y="218.2" transform="rotate(-90 127.9 218.2)">GND</text>
<text x="180.2" y="219.3">PinHeader_1x02</text>
<text x="63" y="228.6">D3</text>
<text x="63" y="231.4">1N4148</text>
<text x="90.9" y="228.6">C6</text>
<text x="90.9" y="231.4">470uF</text>
<text x="149.3" y="228.6">C9</text>
<text x="149.3" y="231.4">0.1uF</text>
<text x="162" y="228.6">D1</text>
<text x="162" y="231.4">1N5919BG</text>
<text x="105.5" y="237.1">J5</text>
<text x="35.8" y="243.4">PWR_FLAG</text>
<text x="99" y="244.7">PinHeader_1x02</text>
</g>
<g font-size="1.8" fill="#0f0f0f">
<text x="284.5" y="40.3">+12V</text>
<text x="218.4" y="88.6">VB</text>
<text x="147.3" y="106.3">OSC</text>
<text x="261.6" y="119">SW</text>
<text x="294.6" y="182.5">GND</text>
<text x="94" y="213">VRAW</text>
<text x="167.6" y="213">+5V_RX</text>
<text x="71.1" y="253.7">GND_RX</text>
</g>
<g font-size="1.8" fill="#0000c2">
<text x="11.7" y="71.6">12</text>
<text x="299.6" y="107.2">COIL</text>
<text x="15.7" y="208.8">RX</text>
<text x="19.7" y="208.8">COIL</text>
<text x="189.2" y="208.8">5</text>
<text x="194.5" y="208.8">OUT</text>
<text x="109.2" y="234.2">VRAW OUT</text>
</g>
<g font-size="1.8" fill="#a90000">
<text x="22.8" y="75.9">1</text>
<text x="36.1" y="75.9">2</text>
<text x="43.7" y="73.4">1</text>
<text x="22.8" y="78.5">2</text>
<text x="43.7" y="78.5">3</text>
<text x="261.4" y="88.3" transform="rotate(-90 261.4 88.3)">2</text>
<text x="202.9" y="96" transform="rotate(-90 202.9 96)">1</text>
<text x="254.6" y="91.2">1</text>
<text x="261.4" y="96" transform="rotate(-90 261.4 96)">3</text>
<text x="208.8" y="101.3">7</text>
<text x="208.8" y="98.8">8</text>
<text x="100.3" y="106.4">2</text>
<text x="111.5" y="103.6" transform="rotate(-90 111.5 103.6)">8</text>
<text x="121.8" y="106.4">3</text>
<text x="196.1" y="106.4">2</text>
<text x="100.3" y="111.5">5</text>
<text x="121.8" y="111.5">7</text>
<text x="196.1" y="109">3</text>
<text x="208.8" y="111.5">6</text>
<text x="290.8" y="111.5">1</text>
<text x="100.3" y="116.6">4</text>
<text x="121.8" y="116.6">6</text>
<text x="202.9" y="118.8" transform="rotate(-90 202.9 118.8)">4</text>
<text x="208.8" y="114">5</text>
<text x="290.8" y="114">2</text>
<text x="111.5" y="121.4" transform="rotate(-90 111.5 121.4)">1</text>
<text x="254.6" y="131.8">1</text>
<text x="261.4" y="129" transform="rotate(-90 261.4 129)">2</text>
<text x="261.4" y="136.6" transform="rotate(-90 261.4 136.6)">3</text>
<text x="27.9" y="213.1">1</text>
<text x="27.9" y="215.6">2</text>
<text x="119.9" y="213.1">1</text>
<text x="132.6" y="213.1">3</text>
<text x="184.1" y="213.1">1</text>
<text x="184.1" y="215.6">2</text>
<text x="126.7" y="220.4" transform="rotate(-90 126.7 220.4)">2</text>
<text x="102.8" y="238.5">1</text>
<text x="102.8" y="241">2</text>
</g>
</svg>
